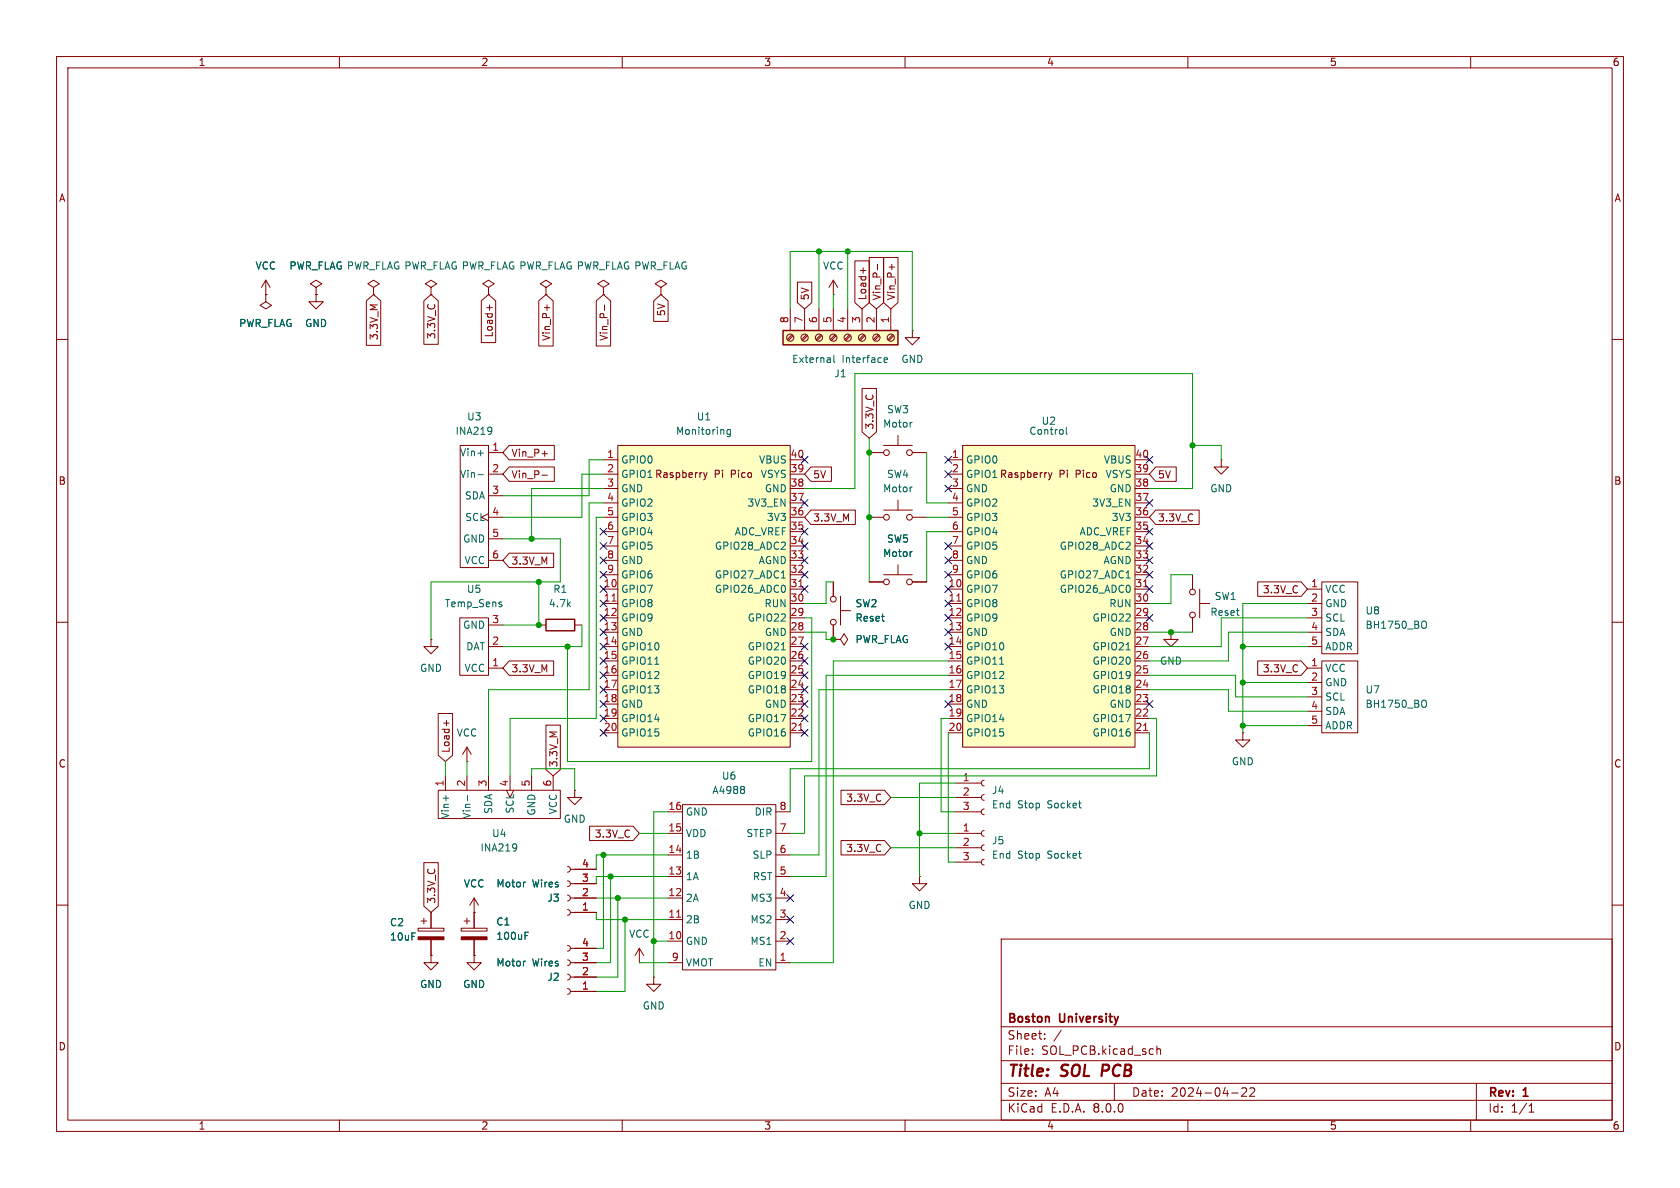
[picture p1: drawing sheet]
<svg xmlns="http://www.w3.org/2000/svg" width="297mm" height="210mm" viewBox="0 0 297 210" stroke-linecap="round" stroke-linejoin="round" font-family="sans-serif">
<g fill="none" stroke="#840000" stroke-width=".18">
<path d="M10 10h277v190h-277zM12 12h273v186h-273zM60 10v2M110 10v2M160 10v2M210 10v2M260 10v2M10 60h2M147.3 52.1h.1M147.3 49.5l-.7 1.3M147.3 49.5v2.6M147.3 49.5l.8 1.3"/>
<path d="M161.3 58.4v1.3h1.3l-1.3 1.3-1.3-1.3h1.3M161.3 58.4h.1M285 60h2M156.2 78.7h5.1M158.7 77v1.7M153.7 80h2.5M161.3 80h2.5M10 110h2M285 110h2M10 160h2M162.6 154.9v1.3h1.2l-1.2 1.3-1.3-1.3h1.3M162.6 154.9h.1"/>
<path d="M285 160h2M177 166h108v32h-108zM60 198v2M110 198v2M160 198v2M177 194.5h108M177 191.5h108M177 187.5h108M177 181.5h108M182.5 186.3v.1M182.5 185.5v.1M184.7 183.6v.1"/>
<path d="M184.7 182.8v.1M187.6 182.1l-1.3 2M197 191.5v3M204.5 184.9v1.5M204.5 185.5l.2-.1 .4 .1 .1 .9M210 198v2M217.7 193.2h1.2M219.5 192.4l.6-.1 .2 .1 .1 .3-.9 1.1h.9M221 192.4l.5-.1 .2 .1 .1 .3-.9 1.1h.9M260 198v2M261 191.5v6.5M270.3 196.6h.9"/>
<path d="M270.3 195.5l.4-.4v1.5"/>
<circle cx="156.7" cy="80" r=".51"/>
<circle cx="160.8" cy="80" r=".51"/>
</g>
<path d="M195 188.2l-.3 2" fill="none" stroke="#840000" stroke-width=".4"/>
<path d="M161.1 74.7h.2" fill="none" stroke="#006464" stroke-width=".18"/>
<path d="M170.2 78.7h30.5v53.4h-30.5z" fill="#ffffc2"/>
<g fill="none" stroke="#840000" stroke-width=".18">
<path d="M47 52.1v1.2l1 .7-1 .6-1-.6 1-.7M47 52.1h.1M47 49.5l-.8 1.3M47 49.5v2.6M47 49.5l.8 1.3M55.9 50.8l1-.6-1-.7-1 .7 1 .6v1.3M55.9 52.1h.1M55.9 52.1v1.2h1.2l-1.2 1.3-1.3-1.3h1.3M66 50.8l1.1-.6-1.1-.7-1 .7 1 .6v1.3M66 52.1h.1M76.2 50.8l1-.6-1-.7-1 .7 1 .6v1.3M76.2 52.1h.1"/>
<path d="M86.4 50.8l1-.6-1-.7-1.1 .7 1.1 .6v1.3M86.4 52.1h.1M96.5 50.8l1-.6-1-.7-1 .7 1 .6v1.3M96.5 52.1h.1M106.7 50.8l1-.6-1-.7-1 .7 1 .6v1.3M106.7 52.1h.1M116.8 50.8l1.1-.6-1.1-.7-1 .7 1 .6v1.3M116.8 52.1h.1M81.4 78.7h5v21.6h-5zM170.2 78.7h30.5v53.4h-30.5zM86.4 90.8l-1.3 .6 1.3 .7M86.4 83.8h2.5"/>
<path d="M86.4 99.1h2.5M86.4 91.4h2.5M86.4 80h2.5M86.4 87.6h2.5M86.4 95.3h2.5M153.7 91.4h2.5M156.2 90.2h5.1M158.7 88.4v1.8M158.7 99.8v1.8M161.3 91.4h2.5M167.6 81.3h2.6M167.6 83.8h2.6"/>
<path d="M167.6 86.4h2.6M167.6 99.1h2.6M167.6 96.5h2.6M167.6 94h2.6M167.6 91.4h2.6M167.6 88.9h2.6M185.4 83.6l.3 .8M185.7 84.4l-.3 .4M186 83.6l-.3 .8M200.7 81.3h2.5M200.7 83.8h2.5M200.7 86.4h2.5"/>
<path d="M200.7 99.1h2.5M200.7 96.5h2.5M200.7 94h2.5M200.7 91.4h2.5M200.7 88.9h2.5M215.9 81.3v1.3h1.3l-1.3 1.2-1.3-1.2h1.3M215.9 81.3h.1M76.2 113v1.3h1.3l-1.3 1.3-1.3-1.3h1.3M76.2 113h.1M147.3 102.9v2.5M147.3 110.5v2.5M148.6 108h1.8"/>
<path d="M148.6 105.4v5.1M153.7 102.9h2.5M156.2 101.6h5.1M161.3 102.9h2.5M167.6 104.1h2.6M167.6 106.7h2.6M167.6 109.2h2.6M167.6 111.8h2.6M167.6 114.3h2.6M167.6 116.8h2.6M167.6 119.4h2.6M167.6 101.6h2.6"/>
<path d="M200.7 104.1h2.5M200.7 106.7h2.5M200.7 109.2h2.5M200.7 111.8h2.5M200.7 114.3h2.5M200.7 116.8h2.5M200.7 119.4h2.5M200.7 101.6h2.5M207 111.8v1.2h1.3l-1.3 1.3-1.3-1.3h1.3M207 111.8h.1M210.8 101.6v2.5M210.8 109.2v2.6"/>
<path d="M212.1 106.7h1.8M212.1 104.1v5.1M231.1 104.1h2.6M231.1 106.7h2.6M231.1 109.2h2.6M231.1 111.8h2.6M231.1 114.3h2.6M231.1 118.1h2.6M233.7 116.8h6.3v12.7h-6.3zM233.7 102.9h6.3v12.7h-6.3zM77.5 139.7h21.6v5h-21.6zM78.7 137.2v2.5"/>
<path d="M82.5 137.2v2.5M86.4 137.2v2.5M89.5 139.7l.7 1.3 .6-1.3M90.2 137.2v2.5M94 137.2v2.5M97.8 137.2v2.5M101.6 139.7v1.3h1.3l-1.3 1.2-1.3-1.2h1.3M101.6 139.7h.1M167.6 121.9h2.6M167.6 124.5h2.6M167.6 127h2.6M167.6 129.5h2.6"/>
<path d="M168.9 138.4h4.6M174 137.9l-.4 .2-.1 .3 .1 .4 .4 .1M200.7 121.9h2.5M200.7 124.5h2.5M200.7 127h2.5M200.7 129.5h2.5M219.7 129.5v1.3h1.3l-1.3 1.3-1.3-1.3h1.3M219.7 129.5h.1M231.1 120.7h2.6M231.1 123.2h2.6M231.1 125.7h2.6M231.1 128.3h2.6"/>
<path d="M83.8 158.8v5.3M83.8 158.8l-.7 1.2M83.8 158.8l.8 1.2M100.3 153.2l.4 .1 .1 .4-.1 .3-.4 .2M100.3 155.7l.4 .2 .1 .3-.1 .4-.4 .1M100.3 158.2l.4 .2 .1 .4-.1 .3-.4 .2M100.8 153.7h4.6M100.8 156.2h4.6M100.8 158.8h4.6M168.9 143.5h4.6M168.9 141h4.6M168.9 152.4h4.6"/>
<path d="M168.9 149.9h4.6M168.9 147.3h4.6M174 143l-.4 .2-.1 .3 .1 .4 .4 .1M174 140.5l-.4 .1-.1 .4 .1 .3 .4 .2M174 151.9l-.4 .1-.1 .4 .1 .4 .4 .1M174 149.4l-.4 .1-.1 .4 .1 .3 .4 .2M174 146.8l-.4 .2-.1 .3 .1 .4 .4 .1M73.9 164.1h4.6v.5h-4.6zM74.4 162.8h1M74.9 162.3v1M76.2 168.9v1.3h1.3l-1.3 1.3-1.3-1.3h1.3M76.2 168.9h.1"/>
<path d="M76.2 161.3v2.8M76.2 166.1v2.8M81.5 164.1h4.6v.5h-4.6zM82 162.8h1.1M82.5 162.3v1M83.8 168.9v1.3h1.3l-1.3 1.3-1.3-1.3h1.3M83.8 168.9h.1M83.8 161.3h.1M83.8 166.1v2.8M100.3 167.1l.4 .2 .1 .3-.1 .4-.4 .1M100.3 169.7l.4 .1 .1 .4-.1 .3-.4 .2M100.3 172.2l.4 .2 .1 .3-.1 .4-.4 .1"/>
<path d="M100.3 174.8l.4 .1 .1 .4-.1 .3-.4 .2M100.3 160.8l.4 .1 .1 .4-.1 .3-.4 .2M100.8 167.6h4.6M100.8 170.2h4.6M100.8 172.7h4.6M100.8 175.3h4.6M100.8 161.3h4.6"/>
<circle cx="156.7" cy="91.4" r=".51"/>
<circle cx="160.8" cy="91.4" r=".51"/>
<circle cx="147.3" cy="105.9" r=".51"/>
<circle cx="147.3" cy="110" r=".51"/>
<circle cx="156.7" cy="102.9" r=".51"/>
<circle cx="160.8" cy="102.9" r=".51"/>
<circle cx="210.8" cy="104.6" r=".51"/>
<circle cx="210.8" cy="108.7" r=".51"/>
</g>
<path d="M169.2 106.3h.7M202.2 103.7h.7M202.2 129.1h.7" fill="none" stroke="#a90000" stroke-width=".18"/>
<g fill="none" stroke="#006464" stroke-width=".18">
<path d="M86.8 75.6h.1a1.07 1.07 0 0 1-.1 1.1M86.9 76.1l-.1 .1M188.5 75.5v1.1l.2 .2M84.5 80.1h.9M84.5 83.9h.9M161.1 97.5h.2M161.1 86.1h.2M176.7 117.4h.7M199.1 114.9h.7M199.1 102.2h.7M251.6 109.8a.43 .43 0 0 1 .6 .4v.4a.43 .43 0 0 1-.6 .5M251.6 123.8a.43 .43 0 0 1 .6 .4v.4a.43 .43 0 0 1-.6 .4"/>
<path d="M78.8 140.6v1M82.6 140.6v1M91.2 149.2l.1 .1a1.07 1.07 0 0 1-.1 1M91.3 149.7l-.1 .2M92.8 155.9h.1M92.8 169.9h.1M92.8 165.4h.4M92.8 164.8h.6"/>
</g>
<g fill="#840000" stroke="#840000" stroke-width=".18">
<path d="M73.9 165.6h4.6v.5h-4.6z"/>
<path d="M81.5 165.6h4.6v.5h-4.6z"/>
</g>
<path d="M138.4 58.4h20.3v2.6h-20.3z" fill="#ffffc2"/>
<path d="M138.4 58.4h20.3v2.6h-20.3zM96.5 109.5h5.1v2h-5.1z" fill="none" stroke="#840000" stroke-width=".25"/>
<g fill="none" stroke="#840000" stroke-width=".18">
<path d="M139.7 54.6v3.8M140 59.2l-.8 .8M140.2 59.3l-.8 .9M142.2 54.6v3.8M142.6 59.2l-.9 .8M142.7 59.3l-.8 .9M144.8 54.6v3.8M145.1 59.2l-.8 .8M145.3 59.3l-.9 .9M147.3 54.6v3.8M147.7 59.2l-.9 .8M147.8 59.3l-.8 .9"/>
<path d="M149.9 54.6v3.8M150.2 59.2l-.8 .8M150.4 59.3l-.9 .9M152.4 54.6v3.8M152.7 59.2l-.8 .8M152.9 59.3l-.8 .9M154.9 54.6v3.8M155.3 59.2l-.9 .8M155.4 59.3l-.8 .9M157.5 54.6v3.8M157.8 59.2l-.8 .8M158 59.3l-.9 .9"/>
<path d="M95.2 110.5h1.3M101.6 110.5h1.3M147.3 113h1.3l.6-1 .7 1-.7 1-.6-1M147.3 113h.1M82.5 134.6h.1M82.5 132.1l-.7 1.3M82.5 132.1v2.5M82.5 132.1l.8 1.3M118.1 158.8h2.5M118.1 154.9h2.5M118.1 151.1h2.5M118.1 147.3h2.5"/>
<path d="M118.1 143.5h2.5M120.6 142.2h16.6v29.3h-16.6zM137.2 158.8h2.5M137.2 154.9h2.5M137.2 151.1h2.5M137.2 147.3h2.5M137.2 143.5h2.5M113 170.2h.1M113 167.6l-.7 1.3M113 167.6v2.6M113 167.6l.8 1.3M115.6 172.7v1.3h1.2l-1.2 1.3-1.3-1.3h1.3"/>
<path d="M115.6 172.7h.1M118.1 170.2h2.5M118.1 166.4h2.5M118.1 162.6h2.5M137.2 170.2h2.5M137.2 166.4h2.5M137.2 162.6h2.5"/>
<circle cx="139.7" cy="59.7" r=".63"/>
<circle cx="142.2" cy="59.7" r=".63"/>
<circle cx="144.8" cy="59.7" r=".63"/>
<circle cx="147.3" cy="59.7" r=".63"/>
<circle cx="149.9" cy="59.7" r=".63"/>
<circle cx="152.4" cy="59.7" r=".63"/>
<circle cx="154.9" cy="59.7" r=".63"/>
<circle cx="157.5" cy="59.7" r=".63"/>
</g>
<path d="M147.4 62.8v1.1l.2 .2M156.3 63.7l.6-.2-.1-.2-.3-.1-.2 .2 .1 .6h.4M131.4 139l.2 .3-.2 .3 .2 .2v.2l-.2 .3" fill="none" stroke="#006464" stroke-width=".18"/>
<path d="M119.6 162.1h.7" fill="none" stroke="#a90000" stroke-width=".18"/>
<path d="M109.2 78.7h30.5v53.4h-30.5z" fill="#ffffc2"/>
<g fill="none" stroke="#840000" stroke-width=".18">
<path d="M47 52.1h.1M55.9 52.1h.1M64.8 53.2l1.2-1.1 1.3 1.1v7.8h-2.5zM74.9 53.2l1.3-1.1 1.3 1.1v7.7h-2.6zM85.1 53.2l1.3-1.1 1.2 1.1v7.4h-2.5zM86.5 53.9v1M95.2 53.2l1.3-1.1 1.3 1.1v8h-2.6zM96.7 53.9v1M105.4 53.2l1.3-1.1 1.3 1.1v8h-2.6zM106.9 53.9v1M115.6 53.2l1.2-1.1 1.3 1.1v3.6h-2.5zM141 49.9h2.5v3.6l-1.3 1.1-1.2-1.1z"/>
<path d="M151.1 46.1h2.6v7.4l-1.3 1.1-1.3-1.1zM152.6 47.3v1M153.7 45.5h2.5v8l-1.3 1.1-1.2-1.1zM155.1 46.7v1M156.2 45.5h2.6v8l-1.3 1.1-1.3-1.1zM157.7 46.7v1M90 78.7h8v2.6h-8l-1.1-1.3zM109.2 78.7h30.5v53.4h-30.5zM152.4 68.7h2.5v7.7l-1.2 1.1-1.3-1.1zM90 97.8h7.9v2.5h-7.9l-1.1-1.2zM90 82.5h8v2.6h-8l-1.1-1.3zM95.8 80.2h1"/>
<path d="M95.8 84h1M106.7 81.3h2.5M106.7 83.8h2.5M106.7 86.4h2.5M106.7 99.1h2.5M106.7 96.5h2.5M106.7 94h2.5M106.7 91.4h2.5M106.7 88.9h2.5M124.4 83.6l.3 .8M124.7 84.4l-.3 .4M125 83.6l-.3 .8"/>
<path d="M139.7 81.3h2.5M139.7 83.8h2.5M139.7 86.4h2.5M139.7 99.1h2.5M139.7 96.5h2.5M139.7 94h2.5M139.7 91.4h2.5M139.7 88.9h2.5M143.4 82.5h3.6v2.6h-3.6l-1.2-1.3zM143.4 90.2h7.8v2.5h-7.8l-1.2-1.3zM204.3 90.2h7.7v2.5h-7.7l-1.1-1.3zM204.3 82.5h3.6v2.6h-3.6l-1.1-1.3z"/>
<path d="M81.3 109.2h5.1v10.2h-5.1zM86.4 114.3h2.5M86.4 118.1h2.5M86.4 110.5h2.5M90 116.8h7.9v2.6h-7.9l-1.1-1.3zM106.7 104.1h2.5M106.7 106.7h2.5M106.7 109.2h2.5M106.7 111.8h2.5M106.7 114.3h2.5M106.7 116.8h2.5M106.7 119.4h2.5"/>
<path d="M106.7 101.6h2.5M139.7 104.1h2.5M139.7 106.7h2.5M139.7 109.2h2.5M139.7 111.8h2.5M139.7 114.3h2.5M139.7 116.8h2.5M139.7 119.4h2.5M139.7 101.6h2.5M147.3 113h.1M147.3 102.9v2.5M147.3 110.5v2.5"/>
<path d="M153.7 102.9h2.5M161.3 102.9h2.5M222.3 102.9h7.7l1.1 1.2-1.1 1.3h-7.7zM222.3 116.8h7.7l1.1 1.3-1.1 1.3h-7.7zM77.5 126.1h2.5v7.4l-1.3 1.1-1.2-1.1zM78.9 127.3v1M96.5 128.2h2.6v7.8l-1.3 1.2-1.3-1.2zM106.7 121.9h2.5M106.7 124.5h2.5M106.7 127h2.5M106.7 129.5h2.5M139.7 121.9h2.5"/>
<path d="M139.7 124.5h2.5M139.7 127h2.5M139.7 129.5h2.5M148.7 139.7h7.7l1.1 1.3-1.1 1.2h-7.7zM74.9 152.5h2.6v7.7l-1.3 1.1-1.3-1.1zM101.6 158.8h3.8M101.6 156.2h3.8M101.6 153.7h3.8M104.2 146h7.7l1.1 1.3-1.1 1.3h-7.7zM148.7 148.6h7.7l1.1 1.3-1.1 1.2h-7.7zM76.2 168.9h.1M76.2 161.3v2.8"/>
<path d="M76.2 166.1v2.8M83.8 161.3h.1M83.8 168.9h.1M83.8 161.3v2.8M83.8 166.1v2.8M101.6 161.3h3.8M101.6 175.3h3.8M101.6 172.7h3.8M101.6 170.2h3.8M101.6 167.6h3.8"/>
</g>
<path d="M108.2 106.3h.7M141.2 103.7h.7M141.2 129.1h.7" fill="none" stroke="#a90000" stroke-width=".18"/>
<path d="M129.1 75.9v1.1l-.2 .2-.3-.1M129.1 76l-.3-.1-.3 .3 .1 .5h.5M161.1 97.5h.2M88.6 106.8l.1 .2-.1 .3M88.6 106.4l.1 .1M115.8 117.4h.7M138.1 114.9h.7M138.1 102.2h.7M92.8 155.9h.1M92.8 169.9h.1M92.8 165.4h.4M92.8 164.8h.6" fill="none" stroke="#006464" stroke-width=".18"/>
<g fill="none" stroke="#009600" stroke-width=".18">
<path d="M139.7 54.6v-10.1h21.6v13.9M144.8 44.5v10.1M147.3 52.1v2.5M149.9 44.5v10.1M153.7 77.5v25.4M210.8 78.7h5.1v2.6M88.9 95.3h10.2v7.6h-22.9v10.1M106.7 91.4h-1.3v35.6h-15.2v10.2M106.7 88.9h-2.6v33h-17.7v15.3M106.7 86.4h-12.7v8.9M106.7 81.3h-2.6v6.3h-15.2M106.7 83.8h-3.8v7.6h-14"/>
<path d="M142.2 86.4h8.9v-20.4h59.7v20.4h-7.6M163.8 80v8.9h3.8M163.8 91.4h3.8M167.6 94h-3.8v8.9M95.2 102.9v7.6h-6.3M102.9 110.5v3.8h-14M142.2 111.8h3.8v1.2h1.3M142.2 109.2h1.3v25.4h-43.2v-20.3M147.3 102.9h-1.3v3.8h-3.8M167.6 119.4h-21.6v35.5h-6.3M167.6 116.8h-20.3v53.4h-7.6M203.2 119.4h15.2v3.8h12.7"/>
<path d="M203.2 111.8h7.6M210.8 101.6h-3.8v5.1h-3.8M219.7 114.3h11.4M231.1 111.8h-13.9v5h-14M231.1 109.2h-15.2v5.1h-12.7M231.1 106.7h-11.4v22.8M78.7 134.6v2.6M82.5 134.6v2.6M94 137.2v-1.3h7.6v3.8M167.6 121.9h-22.8v29.2h-5.1M167.6 127h-1.2v16.5h2.5M167.6 129.5v22.9h1.3"/>
<path d="M168.9 138.4h-6.3v16.5M203.2 129.5v6.4h-63.5v7.6M203.2 127h1.3v10.2h-62.3v10.1h-2.5M203.2 121.9h14v3.8h13.9M219.7 128.3h11.4M219.7 120.7h11.4M105.4 158.8h12.7M106.7 151.1v16.5h-1.3M107.9 154.9v15.3h-2.5M109.2 158.8v13.9h-3.8M113 147.3h5.1M118.1 151.1h-12.7v2.6"/>
<path d="M118.1 154.9h-12.7v1.3M118.1 143.5h-2.5v29.2M157.5 149.9h11.4M157.5 141h11.4M162.6 147.3h6.3M105.4 161.3v1.3h12.7M110.5 162.6v12.7h-5.1M113 170.2h5.1M115.6 166.4h2.5"/>
</g>
<g fill="none" stroke="#000084" stroke-width=".18">
<path d="M106.1 93.4l1.2 1.2M106.1 95.9l1.2 1.2M106.1 98.5l1.2 1.2M107.3 93.4l-1.2 1.2M107.3 95.9l-1.2 1.2M107.3 98.5l-1.2 1.2M141.6 88.3l1.2 1.2M141.6 80.7l1.2 1.2M141.6 93.4l1.2 1.2M141.6 95.9l1.2 1.2M141.6 98.5l1.2 1.2M142.8 88.3l-1.2 1.2"/>
<path d="M142.8 93.4l-1.2 1.2M142.8 80.7l-1.2 1.2M142.8 95.9l-1.2 1.2M142.8 98.5l-1.2 1.2M167 95.9l1.2 1.2M167 98.5l1.2 1.2M167 83.2l1.2 1.2M167 85.8l1.2 1.2M167 80.7l1.2 1.2M168.2 95.9l-1.2 1.2M168.2 98.5l-1.2 1.2M168.2 83.2l-1.2 1.2"/>
<path d="M168.2 85.8l-1.2 1.2M168.2 80.7l-1.2 1.2M202.6 88.3l1.2 1.2M202.6 80.7l1.2 1.2M202.6 98.5l1.2 1.2M202.6 95.9l1.2 1.2M202.6 93.4l1.2 1.2M203.8 88.3l-1.2 1.2M203.8 80.7l-1.2 1.2M203.8 98.5l-1.2 1.2M203.8 95.9l-1.2 1.2M203.8 93.4l-1.2 1.2"/>
<path d="M106.1 116.2l1.2 1.2M106.1 113.7l1.2 1.2M106.1 118.8l1.2 1.2M106.1 111.2l1.2 1.2M106.1 106.1l1.2 1.2M106.1 101l1.2 1.2M106.1 103.5l1.2 1.2M106.1 108.6l1.2 1.2M107.3 116.2l-1.2 1.2M107.3 113.7l-1.2 1.2M107.3 118.8l-1.2 1.2M107.3 111.2l-1.2 1.2"/>
<path d="M107.3 106.1l-1.2 1.2M107.3 101l-1.2 1.2M107.3 103.5l-1.2 1.2M107.3 108.6l-1.2 1.2M141.6 103.5l1.2 1.2M141.6 118.8l1.2 1.2M141.6 113.7l1.2 1.2M141.6 116.2l1.2 1.2M141.6 101l1.2 1.2M142.8 103.5l-1.2 1.2M142.8 118.8l-1.2 1.2M142.8 113.7l-1.2 1.2"/>
<path d="M142.8 116.2l-1.2 1.2M142.8 101l-1.2 1.2M167 101l1.2 1.2M167 106.1l1.2 1.2M167 108.6l1.2 1.2M167 103.5l1.2 1.2M167 113.7l1.2 1.2M167 111.2l1.2 1.2M168.2 101l-1.2 1.2M168.2 106.1l-1.2 1.2M168.2 108.6l-1.2 1.2M168.2 103.5l-1.2 1.2"/>
<path d="M168.2 113.7l-1.2 1.2M168.2 111.2l-1.2 1.2M202.6 108.6l1.2 1.2M202.6 103.5l1.2 1.2M202.6 101l1.2 1.2M203.8 108.6l-1.2 1.2M203.8 103.5l-1.2 1.2M203.8 101l-1.2 1.2M106.1 126.4l1.2 1.2M106.1 123.9l1.2 1.2M106.1 121.3l1.2 1.2M106.1 128.9l1.2 1.2"/>
<path d="M107.3 126.4l-1.2 1.2M107.3 123.9l-1.2 1.2M107.3 121.3l-1.2 1.2M107.3 128.9l-1.2 1.2M141.6 126.4l1.2 1.2M141.6 128.9l1.2 1.2M141.6 121.3l1.2 1.2M141.6 123.9l1.2 1.2M142.8 123.9l-1.2 1.2M142.8 126.4l-1.2 1.2M142.8 128.9l-1.2 1.2M142.8 121.3l-1.2 1.2"/>
<path d="M167 123.9l1.2 1.2M168.2 123.9l-1.2 1.2M202.6 123.9l1.2 1.2M203.8 123.9l-1.2 1.2M139.1 158.1l1.2 1.3M140.3 158.1l-1.2 1.3M139.1 165.8l1.2 1.2M139.1 162l1.2 1.2M140.3 165.8l-1.2 1.2M140.3 162l-1.2 1.2"/>
</g>
<g fill="#009600" stroke="#009600" stroke-width=".18">
<circle cx="210.8" cy="78.7" r=".46"/>
<circle cx="95.2" cy="102.9" r=".46"/>
<circle cx="95.2" cy="110.5" r=".46"/>
<circle cx="100.3" cy="114.3" r=".46"/>
<circle cx="106.7" cy="151.1" r=".46"/>
<circle cx="115.6" cy="166.4" r=".46"/>
<circle cx="110.5" cy="162.6" r=".46"/>
<circle cx="207" cy="111.8" r=".46"/>
<circle cx="162.6" cy="147.3" r=".46"/>
<circle cx="109.2" cy="158.8" r=".46"/>
<circle cx="107.9" cy="154.9" r=".46"/>
<circle cx="147.3" cy="113" r=".46"/>
<circle cx="219.7" cy="120.7" r=".46"/>
<circle cx="219.7" cy="114.3" r=".46"/>
<circle cx="219.7" cy="128.3" r=".46"/>
<circle cx="94" cy="95.3" r=".46"/>
<circle cx="153.7" cy="91.4" r=".46"/>
<circle cx="153.7" cy="80" r=".46"/>
<circle cx="149.9" cy="44.5" r=".46"/>
<circle cx="144.8" cy="44.5" r=".46"/>
</g>
<g font-size="2.8" fill="#840000">
<text x="178" y="190.9">Title:</text>
<text x="187.7" y="190.9">SOL</text>
<text x="195.6" y="190.9">PCB</text>
</g>
<g font-size="2.1" fill="#840000">
<text x="178" y="184">Sheet:</text>
<text x="178" y="181.2">Boston</text>
<text x="187.4" y="181.2">University</text>
<text x="178" y="186.7">File:</text>
<text x="184.1" y="186.7">SOL_PCB.kicad_sch</text>
<text x="178" y="196.9">KiCad</text>
<text x="178" y="194.1">Size:</text>
<text x="184.7" y="194.1">A4</text>
<text x="185.7" y="196.9">E.D.A.</text>
<text x="193.3" y="196.9">8.0.0</text>
<text x="200" y="194.1">Date:</text>
<text x="207" y="194.1">2024-04-22</text>
<text x="263" y="194.3">Rev:</text>
<text x="263" y="196.9">Id:</text>
<text x="267.1" y="196.9">1/1</text>
<text x="269.4" y="194.3">1</text>
</g>
<g font-size="1.8" fill="#840000">
<text x="35" y="11.9">1</text>
<text x="85" y="11.9">2</text>
<text x="135" y="11.9">3</text>
<text x="185" y="11.9">4</text>
<text x="235" y="11.9">5</text>
<text x="285" y="11.9">6</text>
<text x="10.3" y="35.9">A</text>
<text x="285.3" y="35.9">A</text>
<text x="143.2" y="53.2" transform="rotate(-90 143.2 53.2)">5V</text>
<text x="153.4" y="53.2" transform="rotate(-90 153.4 53.2)">Load+</text>
<text x="155.9" y="53.2" transform="rotate(-90 155.9 53.2)">Vin_P-</text>
<text x="158.4" y="53.2" transform="rotate(-90 158.4 53.2)">Vin_P+</text>
<text x="87.3" y="59.7" transform="rotate(-90 87.3 59.7)">Load+</text>
<text x="117.8" y="56" transform="rotate(-90 117.8 56)">5V</text>
<text x="67" y="60.2" transform="rotate(-90 67 60.2)">3.3V_M</text>
<text x="77.2" y="60.1" transform="rotate(-90 77.2 60.1)">3.3V_C</text>
<text x="97.5" y="60.4" transform="rotate(-90 97.5 60.4)">Vin_P+</text>
<text x="107.6" y="60.4" transform="rotate(-90 107.6 60.4)">Vin_P-</text>
<text x="154.6" y="76" transform="rotate(-90 154.6 76)">3.3V_C</text>
<text x="90.3" y="81">Vin_P+</text>
<text x="10.3" y="85.9">B</text>
<text x="90.3" y="84.8">Vin_P-</text>
<text x="126.3" y="84.7">Pi</text>
<text x="129.3" y="84.7">Pico</text>
<text x="143.7" y="84.8">5V</text>
<text x="187.2" y="84.7">Pi</text>
<text x="190.3" y="84.7">Pico</text>
<text x="204.6" y="84.8">5V</text>
<text x="285.3" y="85.9">B</text>
<text x="143.7" y="92.4">3.3V_M</text>
<text x="204.6" y="92.4">3.3V_C</text>
<text x="90.3" y="100">3.3V_M</text>
<text x="223.2" y="105.1">3.3V_C</text>
<text x="90.3" y="119.1">3.3V_M</text>
<text x="223.2" y="119.1">3.3V_C</text>
<text x="10.3" y="135.9">C</text>
<text x="79.7" y="133.2" transform="rotate(-90 79.7 133.2)">Load+</text>
<text x="98.7" y="135.7" transform="rotate(-90 98.7 135.7)">3.3V_M</text>
<text x="285.3" y="135.9">C</text>
<text x="149.5" y="141.9">3.3V_C</text>
<text x="105" y="148.3">3.3V_C</text>
<text x="149.5" y="150.8">3.3V_C</text>
<text x="77.2" y="159.9" transform="rotate(-90 77.2 159.9)">3.3V_C</text>
<text x="10.3" y="185.9">D</text>
<text x="285.3" y="185.9">D</text>
<text x="35" y="199.9">1</text>
<text x="85" y="199.9">2</text>
<text x="135" y="199.9">3</text>
<text x="185" y="199.9">4</text>
<text x="235" y="199.9">5</text>
<text x="285" y="199.9">6</text>
</g>
<g font-size="1.8" fill="#006464">
<text x="45.1" y="47.9">VCC</text>
<text x="51.1" y="47.9">PWR_FLAG PWR_FLAG PWR_FLAG PWR_FLAG PWR_FLAG PWR_FLAG PWR_FLAG</text>
<text x="51.1" y="47.9">PWR_FLAG</text>
<text x="145.4" y="47.9">VCC</text>
<text x="42.2" y="58">PWR_FLAG</text>
<text x="53.8" y="58">GND</text>
<text x="139.9" y="64.4">External</text>
<text x="148.8" y="64.4">Interface</text>
<text x="159.3" y="64.4">GND</text>
<text x="147.4" y="66.9">J1</text>
<text x="80.4" y="77.1">INA219</text>
<text x="82.5" y="74.5">U3</text>
<text x="119.4" y="77.1">Monitoring</text>
<text x="123.1" y="74.5">U1</text>
<text x="156" y="75.8">Motor</text>
<text x="156.7" y="73.3">SW3</text>
<text x="181.9" y="77.1">Control</text>
<text x="184" y="75.3">U2</text>
<text x="81.2" y="80.9">Vin+</text>
<text x="109.7" y="82.1">GPIO0</text>
<text x="134.1" y="82.1">VBUS</text>
<text x="170.7" y="82.1">GPIO0</text>
<text x="195.1" y="82.1">VBUS</text>
<text x="81.2" y="84.7">Vin-</text>
<text x="82.1" y="88.5">SDA</text>
<text x="109.7" y="84.7">GPIO1 Raspberry</text>
<text x="109.7" y="87.2">GND</text>
<text x="109.7" y="89.8">GPIO2</text>
<text x="132" y="89.8">3V3_EN</text>
<text x="134.4" y="84.7">VSYS</text>
<text x="135.1" y="87.2">GND</text>
<text x="156" y="87.2">Motor</text>
<text x="156.7" y="84.7">SW4</text>
<text x="170.7" y="84.7">GPIO1 Raspberry</text>
<text x="170.7" y="87.2">GND</text>
<text x="170.7" y="89.8">GPIO2</text>
<text x="193" y="89.8">3V3_EN</text>
<text x="195.4" y="84.7">VSYS</text>
<text x="196.1" y="87.2">GND</text>
<text x="213.9" y="87.2">GND</text>
<text x="82.1" y="92.3">SCL</text>
<text x="109.7" y="92.3">GPIO3</text>
<text x="109.7" y="94.8">GPIO4</text>
<text x="129.8" y="94.8">ADC_VREF</text>
<text x="135.5" y="92.3">3V3</text>
<text x="170.7" y="92.3">GPIO3</text>
<text x="170.7" y="94.8">GPIO4</text>
<text x="190.8" y="94.8">ADC_VREF</text>
<text x="196.4" y="92.3">3V3</text>
<text x="81.8" y="96.1">GND</text>
<text x="82" y="99.9">VCC</text>
<text x="109.7" y="97.4">GPIO5</text>
<text x="109.7" y="99.9">GND</text>
<text x="126.3" y="97.4">GPIO28_ADC2</text>
<text x="134" y="99.9">AGND</text>
<text x="156" y="98.7">Motor</text>
<text x="156.7" y="96.1">SW5</text>
<text x="170.7" y="97.4">GPIO5</text>
<text x="170.7" y="99.9">GND</text>
<text x="187.2" y="97.4">GPIO28_ADC2</text>
<text x="195" y="99.9">AGND</text>
<text x="78.5" y="107.5">Temp_Sens</text>
<text x="82.4" y="105">U5</text>
<text x="96.9" y="107.5">4.7k</text>
<text x="97.7" y="105">R1</text>
<text x="109.7" y="105">GPIO7</text>
<text x="109.7" y="107.5">GPIO8</text>
<text x="109.7" y="102.5">GPIO6</text>
<text x="126.3" y="105">GPIO26_ADC0</text>
<text x="126.3" y="102.5">GPIO27_ADC1</text>
<text x="135.1" y="107.5">RUN</text>
<text x="151.1" y="107.5">SW2</text>
<text x="170.7" y="105">GPIO7</text>
<text x="170.7" y="107.5">GPIO8</text>
<text x="170.7" y="102.5">GPIO6</text>
<text x="187.2" y="105">GPIO26_ADC0</text>
<text x="187.2" y="102.5">GPIO27_ADC1</text>
<text x="196" y="107.5">RUN</text>
<text x="214.6" y="106.3">SW1</text>
<text x="234.2" y="105">VCC</text>
<text x="234.2" y="107.5">GND</text>
<text x="81.8" y="111.4">GND</text>
<text x="109.7" y="110.1">GPIO9</text>
<text x="109.7" y="112.6">GND</text>
<text x="132.1" y="110.1">GPIO22</text>
<text x="135.1" y="112.6">GND</text>
<text x="151.1" y="113.9">PWR_FLAG</text>
<text x="151.1" y="110.1">Reset</text>
<text x="170.7" y="110.1">GPIO9</text>
<text x="170.7" y="112.6">GND</text>
<text x="193.1" y="110.1">GPIO22</text>
<text x="196.1" y="112.6">GND</text>
<text x="213.9" y="109.1">Reset</text>
<text x="234.2" y="110.1">SCL</text>
<text x="234.2" y="112.6">SDA</text>
<text x="241.3" y="108.8">U8</text>
<text x="241.3" y="111.4">BH1750_BO</text>
<text x="74.2" y="119">GND</text>
<text x="82" y="119">VCC</text>
<text x="82.3" y="115.2">DAT</text>
<text x="109.7" y="115.2">GPIO10</text>
<text x="109.7" y="117.7">GPIO11</text>
<text x="132.1" y="117.7">GPIO20</text>
<text x="132.1" y="115.2">GPIO21</text>
<text x="170.7" y="115.2">GPIO10</text>
<text x="170.7" y="117.7">GPIO11</text>
<text x="193.1" y="117.7">GPIO20</text>
<text x="193.1" y="115.2">GPIO21</text>
<text x="205" y="117.7">GND</text>
<text x="234.2" y="119">VCC</text>
<text x="234.2" y="115.2">ADDR</text>
<text x="109.7" y="120.2">GPIO12</text>
<text x="109.7" y="122.8">GPIO13</text>
<text x="109.7" y="125.3">GND</text>
<text x="132.1" y="122.8">GPIO18</text>
<text x="132.1" y="120.2">GPIO19</text>
<text x="135.1" y="125.3">GND</text>
<text x="170.7" y="120.2">GPIO12</text>
<text x="170.7" y="122.8">GPIO13</text>
<text x="170.7" y="125.3">GND</text>
<text x="193.1" y="122.8">GPIO18</text>
<text x="193.1" y="120.2">GPIO19</text>
<text x="196.1" y="125.3">GND</text>
<text x="234.2" y="121.5">GND</text>
<text x="234.2" y="124.1">SCL</text>
<text x="241.3" y="122.8">U7</text>
<text x="241.3" y="125.3">BH1750_BO</text>
<text x="80.6" y="130.4">VCC</text>
<text x="109.7" y="127.9">GPIO14</text>
<text x="109.7" y="130.4">GPIO15</text>
<text x="132.1" y="130.4">GPIO16</text>
<text x="132.1" y="127.9">GPIO17</text>
<text x="170.7" y="127.9">GPIO14</text>
<text x="170.7" y="130.4">GPIO15</text>
<text x="193.1" y="130.4">GPIO16</text>
<text x="193.1" y="127.9">GPIO17</text>
<text x="234.2" y="126.6">SDA</text>
<text x="234.2" y="129.1">ADDR</text>
<text x="217.7" y="135.5">GND</text>
<text x="87.2" y="144" transform="rotate(-90 87.2 144)">SDA</text>
<text x="91" y="143.9" transform="rotate(-90 91 143.9)">SCL</text>
<text x="125.8" y="140.6">A4988</text>
<text x="127.5" y="138">U6</text>
<text x="175.3" y="140.6">J4</text>
<text x="175.3" y="143.1">End</text>
<text x="179.9" y="143.1">Stop</text>
<text x="185.3" y="143.1">Socket</text>
<text x="79.6" y="144.8" transform="rotate(-90 79.6 144.8)">Vin+</text>
<text x="83.4" y="144.8" transform="rotate(-90 83.4 144.8)">Vin-</text>
<text x="86.9" y="148.2">U4</text>
<text x="94.8" y="144.3" transform="rotate(-90 94.8 144.3)">GND</text>
<text x="98.7" y="144" transform="rotate(-90 98.7 144)">VCC</text>
<text x="99.6" y="145.6">GND</text>
<text x="121.2" y="148.2">VDD</text>
<text x="121.2" y="144.4">GND</text>
<text x="131.9" y="148.2">STEP</text>
<text x="133.3" y="144.4">DIR</text>
<text x="175.3" y="149.5">J5</text>
<text x="84.8" y="150.7">INA219</text>
<text x="121.2" y="155.8">1A</text>
<text x="121.2" y="152">1B</text>
<text x="132.9" y="152">SLP</text>
<text x="133" y="155.8">RST</text>
<text x="175.3" y="152">End</text>
<text x="179.9" y="152">Stop</text>
<text x="185.3" y="152">Socket</text>
<text x="81.9" y="157.1">VCC</text>
<text x="87.7" y="157.1">Motor</text>
<text x="94.1" y="157.1">Wires</text>
<text x="96.7" y="159.6">J3</text>
<text x="121.2" y="159.6">2A</text>
<text x="132.6" y="159.6">MS3</text>
<text x="160.5" y="160.9">GND</text>
<text x="68.8" y="163.9">C2</text>
<text x="68.8" y="166.5">10uF</text>
<text x="87.6" y="163.8">C1</text>
<text x="87.6" y="166.3">100uF</text>
<text x="111.1" y="166">VCC</text>
<text x="121.2" y="167.2">GND</text>
<text x="121.2" y="163.4">2B</text>
<text x="132.6" y="167.2">MS1</text>
<text x="132.6" y="163.4">MS2</text>
<text x="87.7" y="171">Motor</text>
<text x="94.1" y="171">Wires</text>
<text x="96.7" y="173.6">J2</text>
<text x="121.2" y="171">VMOT</text>
<text x="134" y="171">EN</text>
<text x="74.2" y="174.9">GND</text>
<text x="81.8" y="174.9">GND</text>
<text x="113.5" y="178.7">GND</text>
</g>
<g font-size="1.8" fill="#a90000">
<text x="139.4" y="57.2" transform="rotate(-90 139.4 57.2)">8</text>
<text x="142" y="57.2" transform="rotate(-90 142 57.2)">7</text>
<text x="144.5" y="57.2" transform="rotate(-90 144.5 57.2)">6</text>
<text x="147.1" y="57.2" transform="rotate(-90 147.1 57.2)">5</text>
<text x="149.6" y="57.2" transform="rotate(-90 149.6 57.2)">4</text>
<text x="152.1" y="57.2" transform="rotate(-90 152.1 57.2)">3</text>
<text x="154.7" y="57.2" transform="rotate(-90 154.7 57.2)">2</text>
<text x="157.2" y="57.2" transform="rotate(-90 157.2 57.2)">1</text>
<text x="86.9" y="79.8">1</text>
<text x="86.9" y="83.6">2</text>
<text x="107.2" y="81">1</text>
<text x="107.2" y="83.6">2</text>
<text x="139.7" y="83.6">39</text>
<text x="139.7" y="81">40</text>
<text x="168.2" y="81">1</text>
<text x="168.2" y="83.6">2</text>
<text x="200.6" y="83.6">39</text>
<text x="200.6" y="81">40</text>
<text x="86.9" y="87.4">3</text>
<text x="107.2" y="86.1">3</text>
<text x="107.2" y="88.6">4</text>
<text x="139.7" y="88.6">37</text>
<text x="139.7" y="86.1">38</text>
<text x="168.2" y="86.1">3</text>
<text x="168.2" y="88.6">4</text>
<text x="200.6" y="88.6">37</text>
<text x="200.6" y="86.1">38</text>
<text x="86.9" y="91.2">4</text>
<text x="86.9" y="95">5</text>
<text x="107.2" y="91.2">5</text>
<text x="107.2" y="93.7">6</text>
<text x="139.7" y="93.7">35</text>
<text x="139.7" y="91.2">36</text>
<text x="168.2" y="91.2">5</text>
<text x="168.2" y="93.7">6</text>
<text x="200.6" y="93.7">35</text>
<text x="200.6" y="91.2">36</text>
<text x="86.9" y="98.8">6</text>
<text x="107.2" y="96.3">7</text>
<text x="107.2" y="98.8">8</text>
<text x="107.2" y="101.3">9</text>
<text x="139.7" y="101.3">32</text>
<text x="139.7" y="98.8">33</text>
<text x="139.7" y="96.3">34</text>
<text x="168.2" y="96.3">7</text>
<text x="168.2" y="98.8">8</text>
<text x="168.2" y="101.3">9</text>
<text x="200.6" y="101.3">32</text>
<text x="200.6" y="98.8">33</text>
<text x="200.6" y="96.3">34</text>
<text x="106.6" y="103.9">10</text>
<text x="106.6" y="106.4">11</text>
<text x="139.7" y="106.4">30</text>
<text x="139.7" y="103.9">31</text>
<text x="167.6" y="103.9">10</text>
<text x="167.6" y="106.4">11</text>
<text x="200.6" y="106.4">30</text>
<text x="200.6" y="103.9">31</text>
<text x="231.7" y="103.9">1</text>
<text x="231.7" y="106.4">2</text>
<text x="86.9" y="110.2">3</text>
<text x="106.6" y="109">12</text>
<text x="106.6" y="111.5">13</text>
<text x="139.7" y="111.5">28</text>
<text x="139.7" y="109">29</text>
<text x="167.6" y="109">12</text>
<text x="167.6" y="111.5">13</text>
<text x="200.6" y="111.5">28</text>
<text x="200.6" y="109">29</text>
<text x="231.7" y="109">3</text>
<text x="231.7" y="111.5">4</text>
<text x="86.9" y="117.9">1</text>
<text x="86.9" y="114">2</text>
<text x="106.6" y="114">14</text>
<text x="106.6" y="116.6">15</text>
<text x="106.6" y="119.1">16</text>
<text x="139.7" y="119.1">25</text>
<text x="139.7" y="116.6">26</text>
<text x="139.7" y="114">27</text>
<text x="167.6" y="114">14</text>
<text x="167.6" y="116.6">15</text>
<text x="167.6" y="119.1">16</text>
<text x="200.6" y="119.1">25</text>
<text x="200.6" y="116.6">26</text>
<text x="200.6" y="114">27</text>
<text x="231.7" y="117.9">1</text>
<text x="231.7" y="114">5</text>
<text x="106.6" y="121.7">17</text>
<text x="106.6" y="124.2">18</text>
<text x="139.7" y="124.2">23</text>
<text x="139.7" y="121.7">24</text>
<text x="167.6" y="121.7">17</text>
<text x="167.6" y="124.2">18</text>
<text x="200.6" y="124.2">23</text>
<text x="200.6" y="121.7">24</text>
<text x="231.7" y="120.4">2</text>
<text x="231.7" y="122.9">3</text>
<text x="231.7" y="125.5">4</text>
<text x="106.6" y="126.7">19</text>
<text x="106.6" y="129.3">20</text>
<text x="139.7" y="129.3">21</text>
<text x="139.7" y="126.7">22</text>
<text x="167.6" y="126.7">19</text>
<text x="167.6" y="129.3">20</text>
<text x="200.6" y="129.3">21</text>
<text x="200.6" y="126.7">22</text>
<text x="231.7" y="128">5</text>
<text x="78.5" y="139.1" transform="rotate(-90 78.5 139.1)">1</text>
<text x="82.3" y="139.1" transform="rotate(-90 82.3 139.1)">2</text>
<text x="86.1" y="139.1" transform="rotate(-90 86.1 139.1)">3</text>
<text x="89.9" y="139.1" transform="rotate(-90 89.9 139.1)">4</text>
<text x="93.7" y="139.1" transform="rotate(-90 93.7 139.1)">5</text>
<text x="97.5" y="139.1" transform="rotate(-90 97.5 139.1)">6</text>
<text x="118.1" y="143.3">16</text>
<text x="137.7" y="143.3">8</text>
<text x="170.1" y="138.2">1</text>
<text x="170.1" y="140.7">2</text>
<text x="170.1" y="143.3">3</text>
<text x="118.1" y="147.1">15</text>
<text x="137.7" y="147.1">7</text>
<text x="170.1" y="147.1">1</text>
<text x="170.1" y="149.6">2</text>
<text x="102.8" y="156">3</text>
<text x="102.8" y="153.4">4</text>
<text x="118.1" y="154.7">13</text>
<text x="118.1" y="150.9">14</text>
<text x="137.7" y="154.7">5</text>
<text x="137.7" y="150.9">6</text>
<text x="170.1" y="152.1">3</text>
<text x="102.8" y="161">1</text>
<text x="102.8" y="158.5">2</text>
<text x="118.1" y="158.5">12</text>
<text x="137.7" y="158.5">4</text>
<text x="102.8" y="167.4">4</text>
<text x="118.1" y="166.1">10</text>
<text x="118.1" y="162.3">11</text>
<text x="137.7" y="166.1">2</text>
<text x="137.7" y="162.3">3</text>
<text x="102.8" y="172.5">2</text>
<text x="102.8" y="169.9">3</text>
<text x="118.7" y="169.9">9</text>
<text x="137.7" y="169.9">1</text>
<text x="102.8" y="175">1</text>
</g>
</svg>
